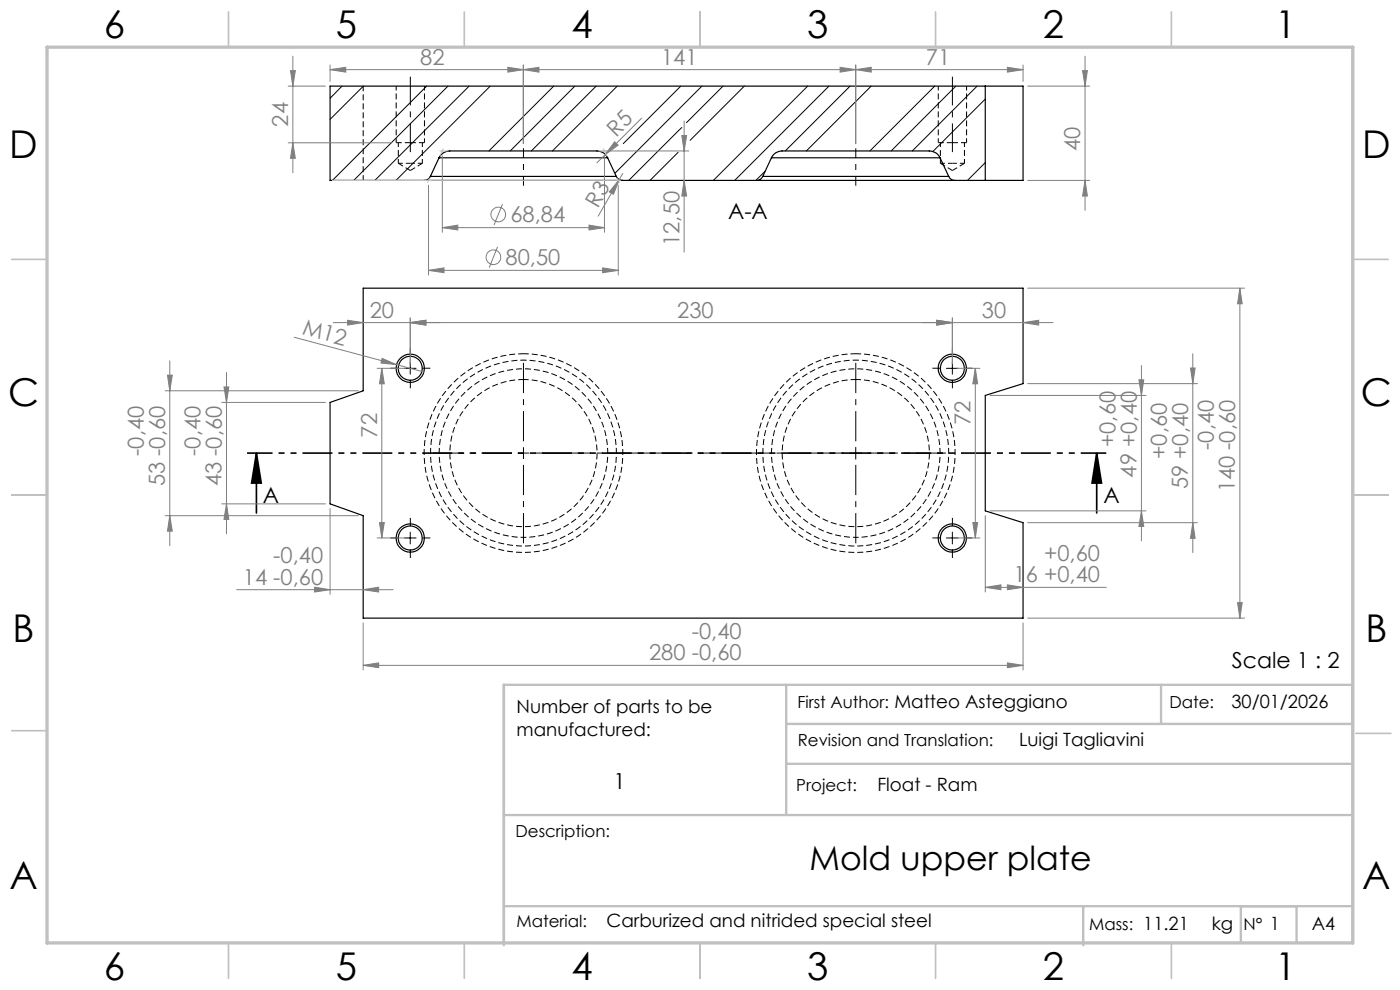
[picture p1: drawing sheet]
<svg xmlns="http://www.w3.org/2000/svg" width="297mm" height="210mm" viewBox="0 0 297 210" stroke-linecap="round" stroke-linejoin="round" font-family="sans-serif">
<path d="M77 18.3v20M111 80.5a15.6 15.6 0 0 1 13.8 23 15.6 15.6 0 0 1-26.8 1.2 15.6 15.6 0 0 1 11.7-24.2h1.3M181.5 80.5a15.6 15.6 0 0 1 13.8 23 15.6 15.6 0 0 1-26.8 1.2 15.6 15.6 0 0 1 11.7-24.2h1.3" fill="none" stroke="#000" stroke-width=".21" stroke-dasharray="1.3 .6" stroke-dashoffset=".2" stroke-linecap="butt"/>
<path d="M111 114a17.9 17.9 0 0 0 15.8-26.4 17.9 17.9 0 0 0-30.7-1.2 17.9 17.9 0 0 0 13.5 27.5l1.4 .1M181.5 114a17.9 17.9 0 0 0 15.8-26.4 17.9 17.9 0 0 0-30.7-1.2 17.9 17.9 0 0 0 13.5 27.5l1.4 .1" fill="none" stroke="#000" stroke-width=".21" stroke-dasharray="1.3 .6" stroke-dashoffset=".7" stroke-linecap="butt"/>
<path d="M111 76.4a19.7 19.7 0 0 1 17.4 29.1 19.7 19.7 0 0 1-33.9 1.3 19.7 19.7 0 0 1 15.1-30.4h1.4M181.5 76.4a19.7 19.7 0 0 1 17.4 29.1 19.7 19.7 0 0 1-33.9 1.3 19.7 19.7 0 0 1 15.1-30.4h1.4" fill="none" stroke="#000" stroke-width=".21" stroke-dasharray="1.3 .6" stroke-dashoffset=".6" stroke-linecap="butt"/>
<path d="M84 30.3h3M84.5 34.6l2.5 1.6M87 30.3h3M87 36.2l2.6-1.6M199 30.3h3M199.5 34.6l2.5 1.6M202 30.3h3M202 36.2l2.6-1.6M111 75a21.1 21.1 0 0 0-18.5 31.2 21.1 21.1 0 0 0 36.3 1.3 21.1 21.1 0 0 0-16.2-32.4l-1.6-.1M181.5 75a21.1 21.1 0 0 0-18.5 31.2 21.1 21.1 0 0 0 36.3 1.3 21.1 21.1 0 0 0-16.2-32.4l-1.6-.1" fill="none" stroke="#000" stroke-width=".21" stroke-dasharray="1.3 .6" stroke-dashoffset=".1" stroke-linecap="butt"/>
<g fill="none" stroke="#000" stroke-width=".25">
<path d="M209 18.3v20M90 38.3h42.1M90 38.3h-20v-20h147v20h-14.4M91.3 37.4a1.36 1.36 0 0 1-1.3 .9M91.3 37.4h39.4M93.1 33.5a2.57 2.57 0 0 1 2.3-1.5h31.2a2.47 2.47 0 0 1 2.3 1.5M93.1 33.5h35.8M93.1 33.5l-1.8 3.9M128.9 33.5l1.8 3.9M130.7 37.4a1.45 1.45 0 0 0 1.4 .9M132.1 38.3h28.3M160.4 38.3h42.2"/>
<path d="M161.8 37.4a1.45 1.45 0 0 1-1.4 .9M161.8 37.4h39.5M163.7 33.5h35.7M163.7 33.5a2.47 2.47 0 0 1 2.2-1.5h31.2a2.47 2.47 0 0 1 2.3 1.5M163.7 33.5l-1.9 3.9M199.4 33.5l1.9 3.9M201.3 37.4a1.45 1.45 0 0 0 1.3 .9M77 61.1h140v20.3l-8 2.5v24.5l8 2.5v20.2h-140v-21.7l-7-2.5v-21.5l7-2.5z"/>
<circle cx="87" cy="78.1" r="2.55"/>
<circle cx="87" cy="78.1" r="3"/>
<circle cx="202" cy="78.1" r="3"/>
<circle cx="202" cy="78.1" r="2.55"/>
<circle cx="87" cy="114.1" r="2.55"/>
<circle cx="87" cy="114.1" r="3"/>
<circle cx="202" cy="114.1" r="2.99"/>
<circle cx="202" cy="114.1" r="2.55"/>
</g>
<path d="M84.5 34.6h2.5M87 34.6h2.6M199.5 34.6h2.5M202 34.6h2.6" fill="none" stroke="#000" stroke-width=".21" stroke-dasharray="1.3 .6" stroke-dashoffset=".3" stroke-linecap="butt"/>
<path d="M84 18.3v12M199 18.3v12M84.5 30.3v4.3M89.6 34.6v-4.3M90 30.3v-12M199.5 30.3v4.3M204.6 34.6v-4.3M205 30.3v-12" fill="none" stroke="#000" stroke-width=".21" stroke-dasharray="1.3 .6" stroke-dashoffset=".4" stroke-linecap="butt"/>
<g fill="none" stroke="#000" stroke-width=".21">
<path d="M72.6 18.3l-2.6 2.5M77.1 18.3l-7.1 7M90.5 18.3l-20 20M95 18.3l-20 20M99.5 18.3l-20 20M104 18.3l-20 20M117.5 18.3l-13.8 13.7M122 18.3l-13.8 13.7M126.5 18.3l-13.8 13.7M131 18.3l-13.8 13.7M144.4 18.3l-12.2 12.2M148.9 18.3l-18.4 18.5"/>
<path d="M153.4 18.3l-7.8 7.7M157.9 18.3l-11.5 11.5M171.3 18.3l-20 20M175.9 18.3l-20 20M180.3 18.3l-13.7 13.7M184.8 18.3l-13.7 13.7M198.3 18.3l-13.8 13.7M202.8 18.3l-13.7 13.7M207.3 18.3l-13.8 13.7M143.9 27.8l-10.5 10.5M143.9 32.3l-6 6M144.6 27l-.7 .7"/>
<path d="M162.3 36.3l-2 2M209 34.5l-3.8 3.8M209 21l-11.1 11.1M85.8 78.1h2.5M87 76.9v2.5M200.8 78.1h2.5M202 76.9v2.5M180.3 96.1h2.5M181.5 94.9v2.5M85.8 114.1h2.5M87 112.9v2.5M200.8 114.1h2.5"/>
<path d="M202 112.9v2.5"/>
</g>
<g fill="none" stroke="#808080" stroke-width=".21">
<path d="M61.1 18.3h7.9M61.6 15h1.1l-.6 3.3zM62.1 11.9v24.7M70 14.8l3.3-.5v1zM70 14.8h147M70 13.8v3.5M107.7 14.3l3.3 .5-3.3 .5zM111 14.8l3.3-.5v1zM111 13.8v16.7M178.2 14.3l3.3 .5-3.3 .5zM181.5 14.8l3.3-.5v1zM181.5 13.8v16.7"/>
<path d="M213.7 14.3l3.3 .5-3.3 .5zM217 13.8v3.5M218 18.3h13.2M229.7 15h1l-.5 3.3zM230.2 11.9v32.7M61.1 30.3h21.9M62.1 30.3l.6 3.3h-1.1zM90.9 39.3v19M93.8 33v16.3M127.6 32h18.5M128.2 33v16.3M130.4 30.1l.7 .7-2.7 2z"/>
<path d="M131.2 39.3v19M131.4 38.1l-1.3 3.1-.8-.5zM131.4 38.1l-4.5 7.8M132.1 36.8l-.7 1.3M136.1 25.1l-9.5 9.4M144.6 28.7h1.1l-.6 3.3zM145.1 38.3l.6 3.3h-1.1zM145.1 25.7v27.8M218 38.3h13.2M230.2 38.3l.5 3.3h-1zM90.9 57.4l3.3-.6v1zM90.9 57.4h40.3"/>
<path d="M93.8 48.3l3.3-.5v1zM93.8 48.3h34.4M105.6 52.3l-1.8 4.5M106.6 43.3l-1.8 4.4M125 47.8l3.2 .5-3.2 .5zM127.8 56.8l3.4 .6-3.4 .4zM35.5 79.6h1l-.5 3.3zM36 76.5v39.2M48 79v34.2M62.4 71.5l21.7 5.9M70.7 68.4h152.7M73.7 67.9l3.3 .5-3.3 .6z"/>
<path d="M80 78.1h6M81 78.1l.5 3.3h-1zM81 78.1v36M81.1 76l3 1.4-3.3-.4zM84.1 77.4l5.8 1.5M87 68.4l3.3-.5v1.1zM87 67.4v9.7M198.7 67.9l3.3 .5-3.3 .6zM202 67.4v9.7M203 78.1h4.9M206.9 78.1l.5 3.3h-1zM206.9 78.1v36"/>
<path d="M217 68.4l3.3-.5v1.1zM218 61.1h46M242.1 77.5v37.2M252.6 78.1h.9l-.5 3.3zM253 75v42.2M263 61.1l.5 3.3h-1zM263 61.1v70M35 82.9h41M47 85.4h22M47.5 82.1h1l-.5 3.3zM210 83.9h33.1M218 81.4h36"/>
<path d="M241.6 80.6h1l-.5 3.3zM35 109.4h41M36 109.4l.5 3.3h-1zM47 106.9h22M48 106.9l.5 3.3h-1zM70 107.9v18.2M80 114.1h6M80.5 110.8h1l-.5 3.3zM203 114.1h4.9M206.4 110.8h1l-.5 3.3zM209 109.4v16.2M210 108.4h33.1"/>
<path d="M218 110.9h36M242.1 108.4l.5 3.3h-1zM253 110.9l.5 3.3h-.9zM50.2 125.1h33.2M66.7 124.6l3.3 .5-3.3 .5zM77 125.1l3.3-.5v1zM77 132.1v10M209 124.6l3.3-.5v1zM209 124.6h25.7M213.7 124.1l3.3 .5-3.3 .5zM217 132.1v10M218 131.1h46"/>
<path d="M262.5 127.8h1l-.5 3.3zM77 141.1l3.3-.5v1zM77 141.1h140M213.7 140.6l3.3 .5-3.3 .5z"/>
<circle cx="104.7" cy="54.6" r="1.55"/>
<circle cx="105.7" cy="45.5" r="1.55"/>
</g>
<path d="M54.4 96.1l1 6.4h-2zM54.4 96.1v12.7M232.7 96.1l1 6.4h-2zM232.7 96.1v12.7" fill="none" stroke="#000" stroke-width=".35"/>
<path d="M108.5 96.1h-16.6M111 93.6v-16.6M111 98.6v16.6M181.5 93.6v-16.6M181.5 98.6v16.6M184 96.1h16.7" fill="none" stroke="#000" stroke-width=".21" stroke-dasharray="15.2 1.3 1.3 1.3" stroke-dashoffset="8.8" stroke-linecap="butt"/>
<g fill="none" stroke="#000" stroke-width=".21" stroke-dasharray="15.2 1.3 1.3 1.3" stroke-linecap="butt">
<path d="M84.5 78.1h-1.7M87 75.6v-1.7M89.5 78.1h1.8M199.5 78.1h-1.7M202 75.6v-1.7M204.5 78.1h1.8M87 80.6v1.8M111 96.1v-1.2M111 96.1h-1.2M111 96.1v1.3M111 96.1h1.3M202 80.6v1.8"/>
<path d="M84.5 114.1h-1.7M87 111.6v-1.7M87 116.6v1.8M89.5 114.1h1.8M199.5 114.1h-1.7M202 111.6v-1.7M202 116.6v1.8M204.5 114.1h1.8"/>
</g>
<path d="M113.5 96.1h65.5" fill="none" stroke="#000" stroke-width=".21" stroke-dasharray="15.2 1.3 1.3 1.3" stroke-dashoffset="3.4" stroke-linecap="butt"/>
<path d="M87 32.3v-16M202 32.3v-16" fill="none" stroke="#000" stroke-width=".21" stroke-dasharray="15.2 1.3 1.3 1.3" stroke-dashoffset="9.1" stroke-linecap="butt"/>
<path d="M111 31.5v7.9M181.5 31.5v7.9" fill="none" stroke="#000" stroke-width=".21" stroke-dasharray="15.2 1.3 1.3 1.3" stroke-dashoffset="13.2" stroke-linecap="butt"/>
<path d="M234.7 96.1h-182.3" fill="none" stroke="#000" stroke-width=".35" stroke-dasharray="6.3 1.3 1.3 1.3 1.3 1.3" stroke-dashoffset=".9" stroke-linecap="butt"/>
<path d="M70.5 38.3h61.2M91.1 37.9l-.4 .8M93.3 32h1.6M94 31.6l-.7 1.4M127.1 32h1.6M128 31.6l.7 1.4M131 37.9l.4 .8" fill="none" stroke="#c0c0c0" stroke-width=".21"/>
<g fill="none" stroke="#c0c0c0" stroke-width=".35">
<path d="M48.5 2.5v7.5M98.5 2.5v7.5M148.5 2.5v7.5M198.5 2.5v7.5M248.5 2.5v7.5M2.5 55h7.5M287 55h7.5M2.5 105h7.5M287 105h7.5M2.5 155h7.5M287.6 155.6h7.5M48.5 200v7.5"/>
<path d="M98.5 200v7.5M148.5 200v7.5M198.5 200v7.5M248.5 200v7.5"/>
</g>
<path d="M166.8 153.6h120.1v-8.3h-180v55.2M166.8 145.3v27.6M246.3 145.3v8.3M106.9 172.9h180M166.8 162h120.1M106.9 192.2h180M229.8 192.2v8.3M263.2 192.2v7.7M275.1 192.2v7.7" fill="none" stroke="#c0c0c0" stroke-width=".5"/>
<path d="M10 10h277v190h-277z" fill="none" stroke="#c0c0c0" stroke-width=".7"/>
<path d="M232.7 96.1l1 6.4h-2zM54.4 96.1l1 6.4h-2z" fill="#000"/>
<g fill="#808080">
<path d="M81.1 76l3 1.4-3.3-.4z"/>
<path d="M130.4 30.1l.7 .7-2.7 2z"/>
<path d="M131.4 38.1l-1.3 3.1-.8-.5z"/>
<path d="M87 68.4l3.3-.5v1.1zM73.7 67.9l3.3 .5-3.3 .6zM178.2 14.3l3.3 .5-3.3 .5zM111 14.8l3.3-.5v1z"/>
<path d="M66.7 124.6l3.3 .5-3.3 .5zM77 125.1l3.3-.5v1zM209 124.6l3.3-.5v1zM213.7 124.1l3.3 .5-3.3 .5zM70 14.8l3.3-.5v1zM107.7 14.3l3.3 .5-3.3 .5zM181.5 14.8l3.3-.5v1zM213.7 14.3l3.3 .5-3.3 .5z"/>
<path d="M77 141.1l3.3-.5v1zM213.7 140.6l3.3 .5-3.3 .5z"/>
<path d="M198.7 67.9l3.3 .5-3.3 .6zM217 68.4l3.3-.5v1.1z"/>
<path d="M242.1 108.4l.5 3.3h-1zM241.6 80.6h1l-.5 3.3zM145.1 38.3l.6 3.3h-1.1zM144.6 28.7h1.1l-.6 3.3z"/>
<path d="M263 61.1l.5 3.3h-1zM262.5 127.8h1l-.5 3.3zM47.5 82.1h1l-.5 3.3zM48 106.9l.5 3.3h-1zM35.5 79.6h1l-.5 3.3zM36 109.4l.5 3.3h-1zM252.6 78.1h.9l-.5 3.3zM253 110.9l.5 3.3h-.9zM81 78.1l.5 3.3h-1zM80.5 110.8h1l-.5 3.3zM206.9 78.1l.5 3.3h-1zM206.4 110.8h1l-.5 3.3zM229.7 15h1l-.5 3.3zM230.2 38.3l.5 3.3h-1zM61.6 15h1.1l-.6 3.3zM62.1 30.3l.6 3.3h-1.1z"/>
<path d="M87 68.4l3.3-.5v1.1zM198.7 67.9l3.3 .5-3.3 .6z"/>
<path d="M90.9 57.4l3.3-.6v1zM127.8 56.8l3.4 .6-3.4 .4zM93.8 48.3l3.3-.5v1zM125 47.8l3.2 .5-3.2 .5z"/>
</g>
<g font-size="8.1">
<text x="22" y="8">6</text>
<text x="71.2" y="8">5</text>
<text x="121.2" y="8">4</text>
<text x="171.2" y="8">3</text>
<text x="221.2" y="8">2</text>
<text x="270.5" y="8">1</text>
<text x="2" y="33.6">D</text>
<text x="289" y="33.6">D</text>
<text x="1.7" y="86.1">C</text>
<text x="288.7" y="86.1">C</text>
<text x="2.7" y="136.1">B</text>
<text x="289.7" y="136.1">B</text>
<text x="2" y="188.6">A</text>
<text x="289" y="188.6">A</text>
<text x="22" y="208">6</text>
<text x="71.2" y="208">5</text>
<text x="121.2" y="208">4</text>
<text x="171.2" y="208">3</text>
<text x="221.2" y="208">2</text>
<text x="270.5" y="208">1</text>
</g>
<text font-size="7.1" x="171.7" y="184.5">Mold upper plate</text>
<g font-size="4.7" fill="#808080">
<text x="89.2" y="13.8">82</text>
<text x="140.2" y="13.8">141</text>
<text x="196.4" y="13.8">71</text>
<text x="61.1" y="26.9" transform="rotate(-90 61.1 26.9)">24</text>
<text x="130.7" y="29.2" transform="rotate(-45 130.7 29.2)">R5</text>
<text x="229.2" y="32.1" transform="rotate(-90 229.2 32.1)">40</text>
<text x="108.3" y="47.2">68,84</text>
<text x="126.8" y="44.3" transform="rotate(-60 126.8 44.3)">R3</text>
<text x="144.1" y="52.2" transform="rotate(-90 144.1 52.2)">12,50</text>
<text x="107.3" y="56.3">80,50</text>
<text x="63.9" y="70.9" transform="rotate(15 63.9 70.9)">M12</text>
<text x="78.4" y="67.4">20</text>
<text x="143.7" y="67.4">230</text>
<text x="208.3" y="67.4">30</text>
<text x="80" y="92.8" transform="rotate(-90 80 92.8)">72</text>
<text x="205.9" y="90.1" transform="rotate(-90 205.9 90.1)">72</text>
<text x="236.6" y="94.8" transform="rotate(-90 236.6 94.8)">+0,60</text>
<text x="257.5" y="95.4" transform="rotate(-90 257.5 95.4)">-0,40</text>
<text x="30.5" y="96.7" transform="rotate(-90 30.5 96.7)">-0,40</text>
<text x="42.5" y="96.7" transform="rotate(-90 42.5 96.7)">-0,40</text>
<text x="241.1" y="101.3" transform="rotate(-90 241.1 101.3)">49 +0,40</text>
<text x="247.5" y="97.3" transform="rotate(-90 247.5 97.3)">+0,60</text>
<text x="35" y="103.2" transform="rotate(-90 35 103.2)">53 -0,60</text>
<text x="47" y="103.2" transform="rotate(-90 47 103.2)">43 -0,60</text>
<text x="252" y="103.8" transform="rotate(-90 252 103.8)">59 +0,40</text>
<text x="262" y="104.5" transform="rotate(-90 262 104.5)">140 -0,60</text>
<text x="58" y="119.5">-0,40</text>
<text x="221.5" y="119">+0,60</text>
<text x="51.5" y="124">14 -0,60</text>
<text x="215" y="123.5">16 +0,40</text>
<text x="146.8" y="135.6">-0,40</text>
<text x="137.7" y="140">280 -0,60</text>
</g>
<g font-size="4.7">
<text x="154.5" y="46.4">A-A</text>
<text x="55.8" y="106.7">A</text>
<text x="234.1" y="106.7">A</text>
<text x="261.3" y="141.6">Scale 1 : 2</text>
<text x="130.1" y="167.4">1</text>
</g>
<g font-size="3.9">
<text x="109.6" y="151.2">Number of parts to be</text>
<text x="261.2" y="150.2">30/01/2026</text>
<text x="109.6" y="156.1">manufactured:</text>
<text x="216.2" y="158.3">Luigi Tagliavini</text>
<text x="186.1" y="167.8">Float - Ram</text>
<text x="128.7" y="196.7">Carburized and nitrided special steel</text>
<text x="257.1" y="197.3">kg</text>
<text x="278.3" y="197.4">A4</text>
</g>
<g font-size="3.5">
<text x="169.2" y="150.1">First Author: Matteo Asteggiano</text>
<text x="248.1" y="150.1">Date:</text>
<text x="169.3" y="158.3">Revision and Translation:</text>
<text x="168.9" y="167.8">Project:</text>
<text x="109.4" y="177.5">Description:</text>
<text x="109.6" y="196.7">Material:</text>
<text x="231.1" y="197.3">Mass: 11.21</text>
<text x="263.8" y="197.3">N° 1</text>
</g>
</svg>
